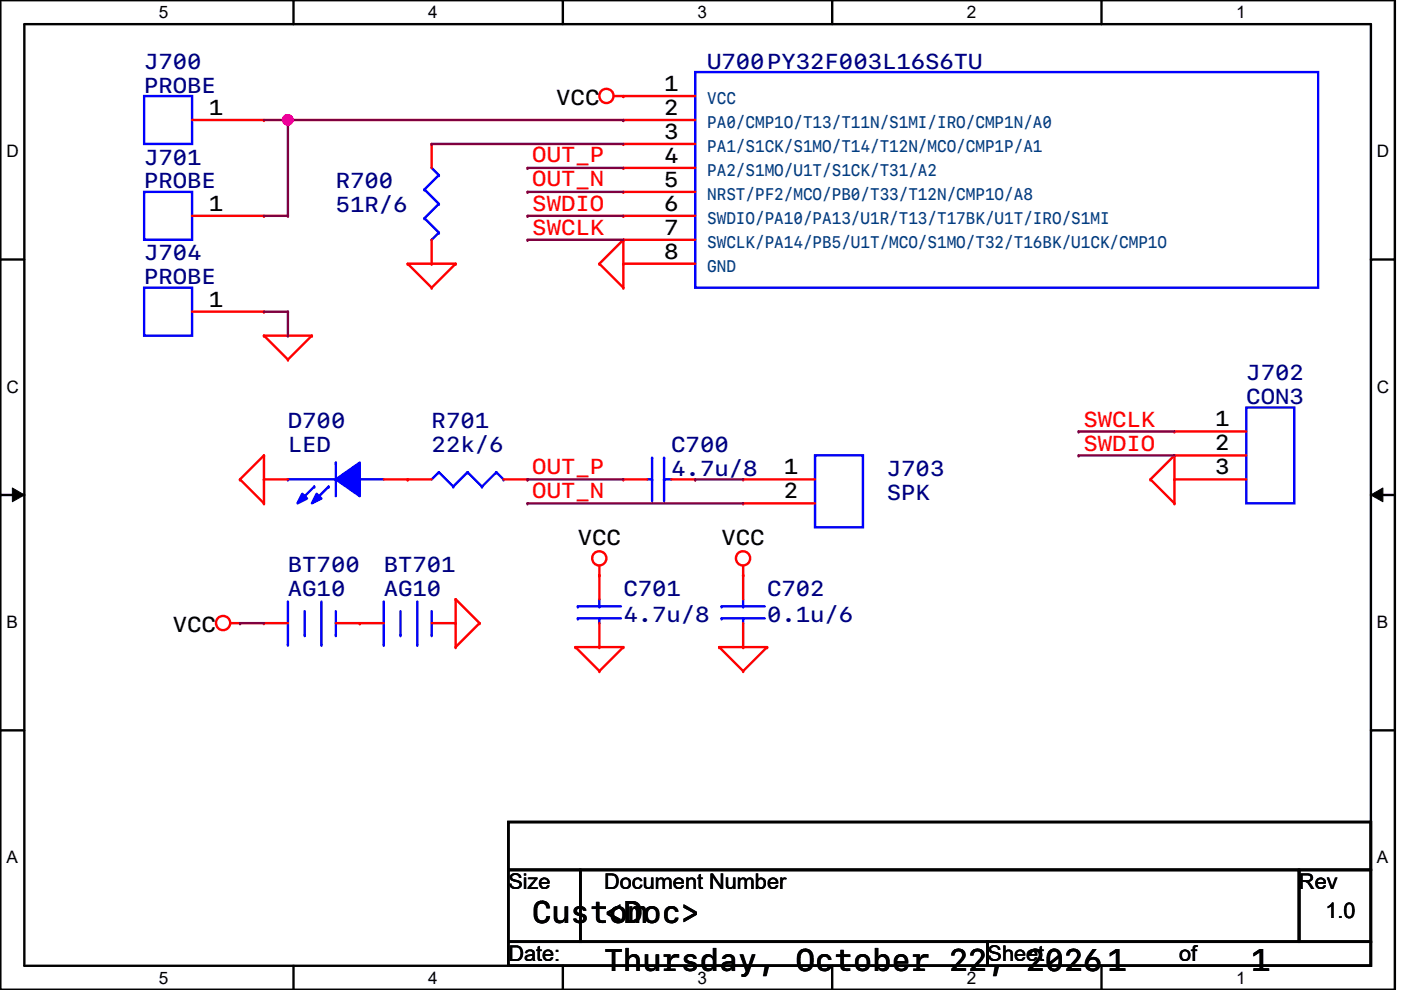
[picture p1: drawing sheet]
<svg xmlns="http://www.w3.org/2000/svg" width="297mm" height="210mm" viewBox="0 0 297 210" stroke-linecap="round" stroke-linejoin="round" font-family="sans-serif">
<path d="M.1 0h295.6v209.8h-295.6zM5.2 5.1h285.5v199.7h-285.5z" fill="none" stroke="#000" stroke-width=".51"/>
<g fill="#fff">
<path d="M33.7 .6h2v4h-2z"/>
<path d="M33.7 205.3h2v4h-2z"/>
</g>
<path d="M62.2 0v5.1M62.2 204.8v5" fill="none" stroke="#000" stroke-width=".51"/>
<g fill="#fff">
<path d="M90.8 .6h1.9v4h-1.9z"/>
<path d="M90.8 205.3h1.9v4h-1.9z"/>
</g>
<path d="M119.3 0v5.1M119.3 204.8v5" fill="none" stroke="#000" stroke-width=".51"/>
<g fill="#fff">
<path d="M147.9 .6h2v4h-2z"/>
<path d="M147.9 205.3h2v4h-2z"/>
</g>
<path d="M176.4 0v5.1M176.4 204.8v5" fill="none" stroke="#000" stroke-width=".51"/>
<g fill="#fff">
<path d="M205 .6h2v4h-2z"/>
<path d="M205 205.3h2v4h-2z"/>
</g>
<path d="M233.5 0v5.1M233.5 204.8v5" fill="none" stroke="#000" stroke-width=".51"/>
<g fill="#fff">
<path d="M262.1 .6h2v4h-2z"/>
<path d="M262.1 205.3h2v4h-2z"/>
<path d="M1.4 30.1h2.5v4h-2.5z"/>
<path d="M291.9 30.1h2.6v4h-2.6z"/>
<path d="M1.4 80h2.5v4h-2.5z"/>
<path d="M291.9 80h2.6v4h-2.6z"/>
</g>
<path d="M.1 55h5.1M290.7 55h5" fill="none" stroke="#000" stroke-width=".51"/>
<g fill="#fff">
<path d="M1.4 129.9h2.4v4h-2.4z"/>
<path d="M291.9 129.9h2.4v4h-2.4z"/>
</g>
<path d="M.1 104.9h5.1M290.7 104.9h5" fill="none" stroke="#000" stroke-width=".51"/>
<path d="M2.6 103.5l2.6 1.4-2.6 1.5zM290.7 104.9l2.5-1.4v2.9z" fill="#000"/>
<path d="M2.6 103.5l2.6 1.4-2.6 1.5zM290.7 104.9l2.5-1.4v2.9z" fill="none" stroke="#000" stroke-width=".21"/>
<g fill="#fff">
<path d="M1.4 179.8h2.4v4.1h-2.4z"/>
<path d="M291.9 179.8h2.4v4.1h-2.4z"/>
</g>
<path d="M.1 154.9h5.1M290.7 154.9h5" fill="none" stroke="#000" stroke-width=".51"/>
<path d="M132.2 50.8v10.2" fill="none" stroke="#f00" stroke-width=".51"/>
<circle cx="132.2" cy="61" r=".25" fill="#f00"/>
<path d="M127.1 55.9l5.1 5.1" fill="none" stroke="#f00" stroke-width=".51"/>
<circle cx="127.1" cy="55.9" r=".25" fill="#f00"/>
<path d="M132.2 50.8l-5.1 5.1" fill="none" stroke="#f00" stroke-width=".51"/>
<circle cx="132.2" cy="50.8" r=".25" fill="#f00"/>
<path d="M130.1 20.4h2.1" fill="none" stroke="#f00" stroke-width=".51"/>
<circle cx="132.2" cy="20.4" r=".25" fill="#f00"/>
<g fill="none" stroke="#f00" stroke-width=".51">
<path d="M86.4 55.9h10.2"/>
<circle cx="128.6" cy="20.3" r="1.51"/>
</g>
<circle cx="96.6" cy="55.9" r=".25" fill="#f00"/>
<path d="M96.6 55.9l-5.1 5.1" fill="none" stroke="#f00" stroke-width=".51"/>
<circle cx="91.5" cy="61" r=".25" fill="#f00"/>
<path d="M86.4 55.9l5.1 5.1" fill="none" stroke="#f00" stroke-width=".51"/>
<circle cx="86.4" cy="55.9" r=".25" fill="#f00"/>
<path d="M56 96.6v10.1" fill="none" stroke="#f00" stroke-width=".51"/>
<circle cx="56" cy="106.7" r=".25" fill="#f00"/>
<path d="M50.9 101.6l5.1 5.1" fill="none" stroke="#f00" stroke-width=".51"/>
<circle cx="50.9" cy="101.6" r=".25" fill="#f00"/>
<path d="M56 96.6l-5.1 5" fill="none" stroke="#f00" stroke-width=".51"/>
<circle cx="56" cy="96.6" r=".25" fill="#f00"/>
<path d="M249 96.6v10.1" fill="none" stroke="#f00" stroke-width=".51"/>
<circle cx="249" cy="106.7" r=".25" fill="#f00"/>
<path d="M243.9 101.6l5.1 5.1" fill="none" stroke="#f00" stroke-width=".51"/>
<circle cx="243.9" cy="101.6" r=".25" fill="#f00"/>
<path d="M249 96.6l-5.1 5" fill="none" stroke="#f00" stroke-width=".51"/>
<circle cx="249" cy="96.6" r=".25" fill="#f00"/>
<path d="M48.8 132.1h2.1" fill="none" stroke="#f00" stroke-width=".51"/>
<circle cx="50.9" cy="132.1" r=".25" fill="#f00"/>
<g fill="none" stroke="#f00" stroke-width=".51">
<path d="M96.6 127v10.2"/>
<circle cx="47.3" cy="132.1" r="1.51"/>
</g>
<circle cx="96.6" cy="127" r=".25" fill="#f00"/>
<path d="M96.6 127l5.1 5.1" fill="none" stroke="#f00" stroke-width=".51"/>
<circle cx="101.7" cy="132.1" r=".25" fill="#f00"/>
<path d="M101.7 132.1l-5.1 5.1" fill="none" stroke="#f00" stroke-width=".51"/>
<circle cx="96.6" cy="137.2" r=".25" fill="#f00"/>
<path d="M127.1 119.9v2.1" fill="none" stroke="#f00" stroke-width=".51"/>
<circle cx="127.1" cy="122" r=".25" fill="#f00"/>
<g fill="none" stroke="#f00" stroke-width=".51">
<path d="M122 137.2h10.2"/>
<circle cx="127.1" cy="118.4" r="1.51"/>
</g>
<circle cx="132.2" cy="137.2" r=".25" fill="#f00"/>
<path d="M132.2 137.2l-5.1 5.1" fill="none" stroke="#f00" stroke-width=".51"/>
<circle cx="127.1" cy="142.3" r=".25" fill="#f00"/>
<path d="M122 137.2l5.1 5.1" fill="none" stroke="#f00" stroke-width=".51"/>
<circle cx="122" cy="137.2" r=".25" fill="#f00"/>
<path d="M157.6 119.9v2.1" fill="none" stroke="#f00" stroke-width=".51"/>
<circle cx="157.6" cy="122" r=".25" fill="#f00"/>
<g fill="none" stroke="#f00" stroke-width=".51">
<path d="M152.5 137.2h10.1"/>
<circle cx="157.5" cy="118.4" r="1.51"/>
</g>
<circle cx="162.6" cy="137.2" r=".25" fill="#f00"/>
<path d="M162.6 137.2l-5 5.1" fill="none" stroke="#f00" stroke-width=".51"/>
<circle cx="157.6" cy="142.3" r=".25" fill="#f00"/>
<path d="M152.5 137.2l5.1 5.1" fill="none" stroke="#f00" stroke-width=".51"/>
<circle cx="152.5" cy="137.2" r=".25" fill="#f00"/>
<path d="M56 71.2h10.1" fill="none" stroke="#f00" stroke-width=".51"/>
<circle cx="66.1" cy="71.2" r=".25" fill="#f00"/>
<path d="M66.1 71.2l-5.1 5" fill="none" stroke="#f00" stroke-width=".51"/>
<circle cx="61" cy="76.2" r=".25" fill="#f00"/>
<path d="M56 71.2l5 5" fill="none" stroke="#f00" stroke-width=".51"/>
<circle cx="56" cy="71.2" r=".25" fill="#f00"/>
<path d="M107.8 174.3h182.9v10.1h-182.9zM107.8 184.4h15.2v15.3h-15.2zM107.8 199.7h101.6v5.1h-101.6zM123 184.4h152.4v15.3h-152.4zM209.4 199.7h81.3v5.1h-81.3zM275.4 184.4h15.3v15.3h-15.3z" fill="none" stroke="#000" stroke-width=".51"/>
<path d="M147.4 15.3h132.1v45.7h-132.1z" fill="none" stroke="#00f" stroke-width=".51"/>
<path d="M132.2 20.4h15.2" fill="none" stroke="#f00" stroke-width=".51"/>
<circle cx="132.2" cy="20.4" r=".25" fill="#f00"/>
<path d="M132.2 25.4h15.2" fill="none" stroke="#f00" stroke-width=".51"/>
<circle cx="132.2" cy="25.4" r=".25" fill="#f00"/>
<path d="M132.2 30.5h15.2" fill="none" stroke="#f00" stroke-width=".51"/>
<circle cx="132.2" cy="30.5" r=".25" fill="#f00"/>
<path d="M132.2 35.6h15.2" fill="none" stroke="#f00" stroke-width=".51"/>
<circle cx="132.2" cy="35.6" r=".25" fill="#f00"/>
<path d="M132.2 40.7h15.2" fill="none" stroke="#f00" stroke-width=".51"/>
<circle cx="132.2" cy="40.7" r=".25" fill="#f00"/>
<path d="M132.2 45.8h15.2" fill="none" stroke="#f00" stroke-width=".51"/>
<circle cx="132.2" cy="45.8" r=".25" fill="#f00"/>
<path d="M132.2 50.8h15.2" fill="none" stroke="#f00" stroke-width=".51"/>
<circle cx="132.2" cy="50.8" r=".25" fill="#f00"/>
<path d="M132.2 55.9h15.2" fill="none" stroke="#f00" stroke-width=".51"/>
<circle cx="132.2" cy="55.9" r=".25" fill="#f00"/>
<path d="M71.2 98.1v7.1" fill="none" stroke="#00f" stroke-width=".51"/>
<circle cx="71.2" cy="98.1" r=".25" fill="#00f"/>
<path d="M76.3 101.6h5.1" fill="none" stroke="#00f" stroke-width=".51"/>
<circle cx="76.3" cy="101.6" r=".25" fill="#00f"/>
<path d="M61 101.6h10.2" fill="none" stroke="#00f" stroke-width=".51"/>
<circle cx="61" cy="101.6" r=".25" fill="#00f"/>
<path d="M71.2 101.6l5.1-3.5v7.1z" fill-rule="evenodd" fill="#00f"/>
<path d="M71.2 101.6l5.1-3.5v7.1z" fill="none" stroke="#00f" stroke-width=".51"/>
<path d="M64.1 104.7l1 1-2 1z" fill-rule="evenodd" fill="#00f"/>
<path d="M64.1 104.7l1 1-2 1z" fill="none" stroke="#00f" stroke-width=".51"/>
<path d="M67.1 104.7l1.1 1-2.1 1z" fill-rule="evenodd" fill="#00f"/>
<path d="M67.1 104.7l1.1 1-2.1 1zM69.7 103.2l-3.1 3" fill="none" stroke="#00f" stroke-width=".51"/>
<circle cx="69.7" cy="103.2" r=".25" fill="#00f"/>
<path d="M66.6 103.2l-3 3" fill="none" stroke="#00f" stroke-width=".51"/>
<circle cx="66.6" cy="103.2" r=".25" fill="#00f"/>
<path d="M81.4 101.6h5" fill="none" stroke="#f00" stroke-width=".51"/>
<circle cx="86.4" cy="101.6" r=".25" fill="#f00"/>
<path d="M56 101.6h5" fill="none" stroke="#f00" stroke-width=".51"/>
<circle cx="56" cy="101.6" r=".25" fill="#f00"/>
<path d="M127.1 131.1v1" fill="none" stroke="#00f" stroke-width=".51"/>
<circle cx="127.1" cy="131.1" r=".25" fill="#00f"/>
<path d="M122.5 128.6h9.2" fill="none" stroke="#00f" stroke-width=".51"/>
<circle cx="122.5" cy="128.6" r=".25" fill="#00f"/>
<path d="M122.5 131.1h9.2" fill="none" stroke="#00f" stroke-width=".51"/>
<circle cx="122.5" cy="131.1" r=".25" fill="#00f"/>
<path d="M127.1 127v1.6" fill="none" stroke="#00f" stroke-width=".51"/>
<circle cx="127.1" cy="128.6" r=".25" fill="#00f"/>
<path d="M127.1 132.1v5.1" fill="none" stroke="#f00" stroke-width=".51"/>
<circle cx="127.1" cy="137.2" r=".25" fill="#f00"/>
<path d="M127.1 122v5" fill="none" stroke="#f00" stroke-width=".51"/>
<circle cx="127.1" cy="122" r=".25" fill="#f00"/>
<path d="M157.6 131.1v1" fill="none" stroke="#00f" stroke-width=".51"/>
<circle cx="157.6" cy="131.1" r=".25" fill="#00f"/>
<path d="M153 128.6h9.1" fill="none" stroke="#00f" stroke-width=".51"/>
<circle cx="153" cy="128.6" r=".25" fill="#00f"/>
<path d="M153 131.1h9.1" fill="none" stroke="#00f" stroke-width=".51"/>
<circle cx="153" cy="131.1" r=".25" fill="#00f"/>
<path d="M157.6 127v1.6" fill="none" stroke="#00f" stroke-width=".51"/>
<circle cx="157.6" cy="128.6" r=".25" fill="#00f"/>
<path d="M157.6 132.1v5.1" fill="none" stroke="#f00" stroke-width=".51"/>
<circle cx="157.6" cy="137.2" r=".25" fill="#f00"/>
<path d="M157.6 122v5" fill="none" stroke="#f00" stroke-width=".51"/>
<circle cx="157.6" cy="122" r=".25" fill="#f00"/>
<path d="M172.8 96.6h10.2v15.2h-10.2z" fill="none" stroke="#00f" stroke-width=".51"/>
<path d="M157.6 101.6h15.2" fill="none" stroke="#f00" stroke-width=".51"/>
<circle cx="157.6" cy="101.6" r=".25" fill="#f00"/>
<path d="M157.6 106.7h15.2" fill="none" stroke="#f00" stroke-width=".51"/>
<circle cx="157.6" cy="106.7" r=".25" fill="#f00"/>
<path d="M91.5 35.6l1.5 1.5" fill="none" stroke="#00f" stroke-width=".51"/>
<circle cx="93" cy="37.1" r=".25" fill="#00f"/>
<path d="M93 37.1l-3 3.1" fill="none" stroke="#00f" stroke-width=".51"/>
<circle cx="90" cy="40.2" r=".25" fill="#00f"/>
<path d="M90 40.2l3 3" fill="none" stroke="#00f" stroke-width=".51"/>
<circle cx="93" cy="43.2" r=".25" fill="#00f"/>
<path d="M93 43.2l-3 3.1" fill="none" stroke="#00f" stroke-width=".51"/>
<circle cx="90" cy="46.3" r=".25" fill="#00f"/>
<path d="M90 46.3l3 3" fill="none" stroke="#00f" stroke-width=".51"/>
<circle cx="93" cy="49.3" r=".25" fill="#00f"/>
<path d="M93 49.3l-1.5 1.5" fill="none" stroke="#00f" stroke-width=".51"/>
<circle cx="91.5" cy="50.8" r=".25" fill="#00f"/>
<path d="M91.5 30.5v5.1" fill="none" stroke="#f00" stroke-width=".51"/>
<circle cx="91.5" cy="30.5" r=".25" fill="#f00"/>
<path d="M91.5 50.8v5.1" fill="none" stroke="#f00" stroke-width=".51"/>
<circle cx="91.5" cy="55.9" r=".25" fill="#f00"/>
<path d="M81.4 127.6v9.1" fill="none" stroke="#00f" stroke-width=".51"/>
<circle cx="81.4" cy="136.7" r=".25" fill="#00f"/>
<path d="M88.5 127.6v9.1" fill="none" stroke="#00f" stroke-width=".51"/>
<circle cx="88.5" cy="136.7" r=".25" fill="#00f"/>
<path d="M91.5 129.6v5.1" fill="none" stroke="#00f" stroke-width=".51"/>
<circle cx="91.5" cy="134.7" r=".25" fill="#00f"/>
<path d="M84.9 129.6v5.1" fill="none" stroke="#00f" stroke-width=".51"/>
<circle cx="84.9" cy="134.7" r=".25" fill="#00f"/>
<path d="M76.3 132.1h5.1" fill="none" stroke="#f00" stroke-width=".51"/>
<circle cx="76.3" cy="132.1" r=".25" fill="#f00"/>
<path d="M91.5 132.1h5.1" fill="none" stroke="#f00" stroke-width=".51"/>
<circle cx="96.6" cy="132.1" r=".25" fill="#f00"/>
<path d="M61 127.6v9.1" fill="none" stroke="#00f" stroke-width=".51"/>
<circle cx="61" cy="136.7" r=".25" fill="#00f"/>
<path d="M68.2 127.6v9.1" fill="none" stroke="#00f" stroke-width=".51"/>
<circle cx="68.2" cy="136.7" r=".25" fill="#00f"/>
<path d="M71.2 129.6v5.1" fill="none" stroke="#00f" stroke-width=".51"/>
<circle cx="71.2" cy="134.7" r=".25" fill="#00f"/>
<path d="M64.6 129.6v5.1" fill="none" stroke="#00f" stroke-width=".51"/>
<circle cx="64.6" cy="134.7" r=".25" fill="#00f"/>
<path d="M56 132.1h5" fill="none" stroke="#f00" stroke-width=".51"/>
<circle cx="56" cy="132.1" r=".25" fill="#f00"/>
<path d="M71.2 132.1h5.1" fill="none" stroke="#f00" stroke-width=".51"/>
<circle cx="76.3" cy="132.1" r=".25" fill="#f00"/>
<path d="M30.6 61h10.1v10.2h-10.1z" fill="none" stroke="#00f" stroke-width=".51"/>
<path d="M40.7 66.1h15.3" fill="none" stroke="#f00" stroke-width=".51"/>
<circle cx="56" cy="66.1" r=".25" fill="#f00"/>
<path d="M137.2 101.6h1.1" fill="none" stroke="#00f" stroke-width=".51"/>
<circle cx="138.3" cy="101.6" r=".25" fill="#00f"/>
<path d="M140.8 97.1v9.1" fill="none" stroke="#00f" stroke-width=".51"/>
<circle cx="140.8" cy="97.1" r=".25" fill="#00f"/>
<path d="M138.3 97.1v9.1" fill="none" stroke="#00f" stroke-width=".51"/>
<circle cx="138.3" cy="97.1" r=".25" fill="#00f"/>
<path d="M140.8 101.6h1.5" fill="none" stroke="#00f" stroke-width=".51"/>
<circle cx="140.8" cy="101.6" r=".25" fill="#00f"/>
<path d="M132.2 101.6h5" fill="none" stroke="#f00" stroke-width=".51"/>
<circle cx="132.2" cy="101.6" r=".25" fill="#f00"/>
<path d="M142.3 101.6h5.1" fill="none" stroke="#f00" stroke-width=".51"/>
<circle cx="147.4" cy="101.6" r=".25" fill="#f00"/>
<path d="M30.6 40.7h10.1v10.1h-10.1z" fill="none" stroke="#00f" stroke-width=".51"/>
<path d="M40.7 45.8h15.3" fill="none" stroke="#f00" stroke-width=".51"/>
<circle cx="56" cy="45.8" r=".25" fill="#f00"/>
<path d="M264.2 86.4h10.2v20.3h-10.2z" fill="none" stroke="#00f" stroke-width=".51"/>
<path d="M249 91.5h15.2" fill="none" stroke="#f00" stroke-width=".51"/>
<circle cx="249" cy="91.5" r=".25" fill="#f00"/>
<path d="M249 96.6h15.2" fill="none" stroke="#f00" stroke-width=".51"/>
<circle cx="249" cy="96.6" r=".25" fill="#f00"/>
<path d="M249 101.6h15.2" fill="none" stroke="#f00" stroke-width=".51"/>
<circle cx="249" cy="101.6" r=".25" fill="#f00"/>
<path d="M93 100.1l-1.5 1.5" fill="none" stroke="#00f" stroke-width=".51"/>
<circle cx="93" cy="100.1" r=".25" fill="#00f"/>
<path d="M93 100.1l3.1 3.1" fill="none" stroke="#00f" stroke-width=".51"/>
<circle cx="96.1" cy="103.2" r=".25" fill="#00f"/>
<path d="M99.1 100.1l-3 3.1" fill="none" stroke="#00f" stroke-width=".51"/>
<circle cx="99.1" cy="100.1" r=".25" fill="#00f"/>
<path d="M99.1 100.1l3.1 3.1" fill="none" stroke="#00f" stroke-width=".51"/>
<circle cx="102.2" cy="103.2" r=".25" fill="#00f"/>
<path d="M105.2 100.1l-3 3.1" fill="none" stroke="#00f" stroke-width=".51"/>
<circle cx="105.2" cy="100.1" r=".25" fill="#00f"/>
<path d="M105.2 100.1l1.6 1.5" fill="none" stroke="#00f" stroke-width=".51"/>
<circle cx="106.8" cy="101.6" r=".25" fill="#00f"/>
<path d="M86.4 101.6h5.1" fill="none" stroke="#f00" stroke-width=".51"/>
<circle cx="86.4" cy="101.6" r=".25" fill="#f00"/>
<path d="M106.8 101.6h5" fill="none" stroke="#f00" stroke-width=".51"/>
<circle cx="111.8" cy="101.6" r=".25" fill="#f00"/>
<path d="M30.6 20.4h10.1v10.1h-10.1z" fill="none" stroke="#00f" stroke-width=".51"/>
<path d="M40.7 25.4h15.3" fill="none" stroke="#f00" stroke-width=".51"/>
<circle cx="56" cy="25.4" r=".25" fill="#f00"/>
<path d="M111.8 45.8h20.4" fill="none" stroke="#7f003f" stroke-width=".51"/>
<circle cx="111.8" cy="45.8" r=".25" fill="#7f003f"/>
<path d="M111.8 50.8h20.4" fill="none" stroke="#7f003f" stroke-width=".51"/>
<circle cx="111.8" cy="50.8" r=".25" fill="#7f003f"/>
<path d="M56 25.4h5" fill="none" stroke="#7f003f" stroke-width=".51"/>
<circle cx="61" cy="25.4" r=".25" fill="#7f003f"/>
<path d="M91.5 30.5h40.7" fill="none" stroke="#7f003f" stroke-width=".51"/>
<circle cx="91.5" cy="30.5" r=".25" fill="#7f003f"/>
<path d="M111.8 35.6h20.4" fill="none" stroke="#7f003f" stroke-width=".51"/>
<circle cx="111.8" cy="35.6" r=".25" fill="#7f003f"/>
<path d="M111.8 40.7h20.4" fill="none" stroke="#7f003f" stroke-width=".51"/>
<circle cx="111.8" cy="40.7" r=".25" fill="#7f003f"/>
<path d="M111.8 101.6h20.4" fill="none" stroke="#7f003f" stroke-width=".51"/>
<circle cx="111.8" cy="101.6" r=".25" fill="#7f003f"/>
<path d="M111.8 106.7h45.8" fill="none" stroke="#7f003f" stroke-width=".51"/>
<circle cx="111.8" cy="106.7" r=".25" fill="#7f003f"/>
<path d="M147.4 101.6h10.2" fill="none" stroke="#7f003f" stroke-width=".51"/>
<circle cx="147.4" cy="101.6" r=".25" fill="#7f003f"/>
<path d="M228.7 91.5h20.3" fill="none" stroke="#7f003f" stroke-width=".51"/>
<circle cx="228.7" cy="91.5" r=".25" fill="#7f003f"/>
<path d="M228.7 96.6h20.3" fill="none" stroke="#7f003f" stroke-width=".51"/>
<circle cx="228.7" cy="96.6" r=".25" fill="#7f003f"/>
<path d="M50.9 132.1h5.1" fill="none" stroke="#7f003f" stroke-width=".51"/>
<circle cx="50.9" cy="132.1" r=".25" fill="#7f003f"/>
<path d="M56 45.8h5" fill="none" stroke="#7f003f" stroke-width=".51"/>
<circle cx="61" cy="45.8" r=".25" fill="#7f003f"/>
<path d="M61 25.4v20.4" fill="none" stroke="#7f003f" stroke-width=".51"/>
<circle cx="61" cy="25.4" r=".25" fill="#7f003f"/>
<path d="M61 25.4h71.2" fill="none" stroke="#7f003f" stroke-width=".51"/>
<circle cx="132.2" cy="25.4" r=".25" fill="#7f003f"/>
<circle cx="61" cy="25.4" r="1" fill="#f0f"/>
<circle cx="61" cy="25.4" r="1" fill="none" stroke="#f0f" stroke-width=".51"/>
<path d="M61 66.1v5.1" fill="none" stroke="#7f003f" stroke-width=".51"/>
<circle cx="61" cy="71.2" r=".25" fill="#7f003f"/>
<path d="M56 66.1h5" fill="none" stroke="#7f003f" stroke-width=".51"/>
<circle cx="61" cy="66.1" r=".25" fill="#7f003f"/>
<circle cx="61" cy="25.4" r="1" fill="#f0f"/>
<circle cx="61" cy="25.4" r="1" fill="none" stroke="#f0f" stroke-width=".51"/>
<g font-size="6.6">
<text x="112.9" y="195.8">Custom</text>
<text x="128.1" y="195.8">&lt;Doc&gt;</text>
<text x="128.1" y="206">Thursday, October 22, 2026</text>
<text x="234.8" y="206">1</text>
<text x="265.3" y="206">1</text>
</g>
<g font-size="4.6" fill="#00007f">
<text x="30.6" y="14.6">J700</text>
<text x="149.9" y="14.6">U700PY32F003L16S6TU</text>
<text x="30.6" y="19.6">PROBE</text>
<text x="30.6" y="34.9">J701</text>
<text x="30.6" y="40">PROBE</text>
<text x="71.2" y="40">R700</text>
<text x="71.2" y="45">51R/6</text>
<text x="30.6" y="55.2">J704</text>
<text x="30.6" y="60.3">PROBE</text>
<text x="264.2" y="80.6">J702</text>
<text x="264.2" y="85.7">CON3</text>
<text x="61" y="90.8">D700</text>
<text x="61" y="95.8">LED</text>
<text x="91.5" y="90.8">R701</text>
<text x="91.5" y="95.8">22k/6</text>
<text x="142.3" y="95.8">C700</text>
<text x="142.3" y="100.9">4.7u/8</text>
<text x="188" y="100.9">J703</text>
<text x="188" y="106">SPK</text>
<text x="61" y="121.2">BT700</text>
<text x="81.4" y="121.2">BT701</text>
<text x="61" y="126.3">AG10</text>
<text x="81.4" y="126.3">AG10</text>
<text x="132.2" y="126.3">C701</text>
<text x="132.2" y="131.9">4.7u/8</text>
<text x="162.6" y="126.3">C702</text>
<text x="162.6" y="131.9">0.1u/6</text>
</g>
<g font-size="4.6">
<text x="117.9" y="22.2">VCC</text>
<text x="140.8" y="19.3">1</text>
<text x="44.3" y="24.4">1</text>
<text x="140.8" y="24.4">2</text>
<text x="140.8" y="29.5">3</text>
<text x="140.8" y="34.5">4</text>
<text x="140.8" y="39.6">5</text>
<text x="44.3" y="44.7">1</text>
<text x="140.8" y="44.7">6</text>
<text x="140.8" y="49.8">7</text>
<text x="140.8" y="54.9">8</text>
<text x="44.3" y="65">1</text>
<text x="257.6" y="90.4">1</text>
<text x="257.6" y="95.5">2</text>
<text x="166.2" y="100.6">1</text>
<text x="257.6" y="100.6">3</text>
<text x="166.2" y="105.7">2</text>
<text x="122.5" y="115.7">VCC</text>
<text x="153" y="115.7">VCC</text>
<text x="36.7" y="133.9">VCC</text>
<text x="107.8" y="188.6">Size</text>
<text x="128.1" y="188.6">Document Number</text>
<text x="275.4" y="188.6">Rev</text>
<text x="281" y="194.6">1.0</text>
<text x="107.8" y="203.8">Date:</text>
<text x="209.4" y="203.8">Sheet</text>
<text x="250" y="203.8">of</text>
</g>
<g font-size="4.6" fill="#f00">
<text x="112.9" y="34.4">OUT_P</text>
<text x="112.9" y="39.5">OUT_N</text>
<text x="112.9" y="44.7">SWDIO</text>
<text x="112.9" y="49.8">SWCLK</text>
<text x="229.7" y="90.5">SWCLK</text>
<text x="229.7" y="95.5">SWDIO</text>
<text x="112.9" y="100.4">OUT_P</text>
<text x="112.9" y="105.5">OUT_N</text>
</g>
<g font-size="3.6">
<text x="33.7" y="3.8">5</text>
<text x="90.8" y="3.8">4</text>
<text x="147.9" y="3.8">3</text>
<text x="205" y="3.8">2</text>
<text x="262.1" y="3.8">1</text>
<text x="1.4" y="33.3">D</text>
<text x="291.9" y="33.3">D</text>
<text x="1.4" y="83.2">C</text>
<text x="291.9" y="83.2">C</text>
<text x="1.4" y="133.1">B</text>
<text x="291.9" y="133.1">B</text>
<text x="1.4" y="183">A</text>
<text x="291.9" y="183">A</text>
<text x="33.7" y="208.5">5</text>
<text x="90.8" y="208.5">4</text>
<text x="147.9" y="208.5">3</text>
<text x="205" y="208.5">2</text>
<text x="262.1" y="208.5">1</text>
</g>
<g font-size="3.6" fill="#003f7f">
<text x="149.9" y="22.1">VCC</text>
<text x="149.9" y="27.1">PA0/CMP1O/T13/T11N/S1MI/IRO/CMP1N/A0</text>
<text x="149.9" y="32.2">PA1/S1CK/S1MO/T14/T12N/MCO/CMP1P/A1</text>
<text x="149.9" y="37.3">PA2/S1MO/U1T/S1CK/T31/A2</text>
<text x="149.9" y="42.4">NRST/PF2/MCO/PB0/T33/T12N/CMP1O/A8</text>
<text x="149.9" y="47.5">SWDIO/PA10/PA13/U1R/T13/T17BK/U1T/IRO/S1MI</text>
<text x="149.9" y="52.5">SWCLK/PA14/PB5/U1T/MCO/S1MO/T32/T16BK/U1CK/CMP1O</text>
<text x="149.9" y="57.6">GND</text>
</g>
</svg>
